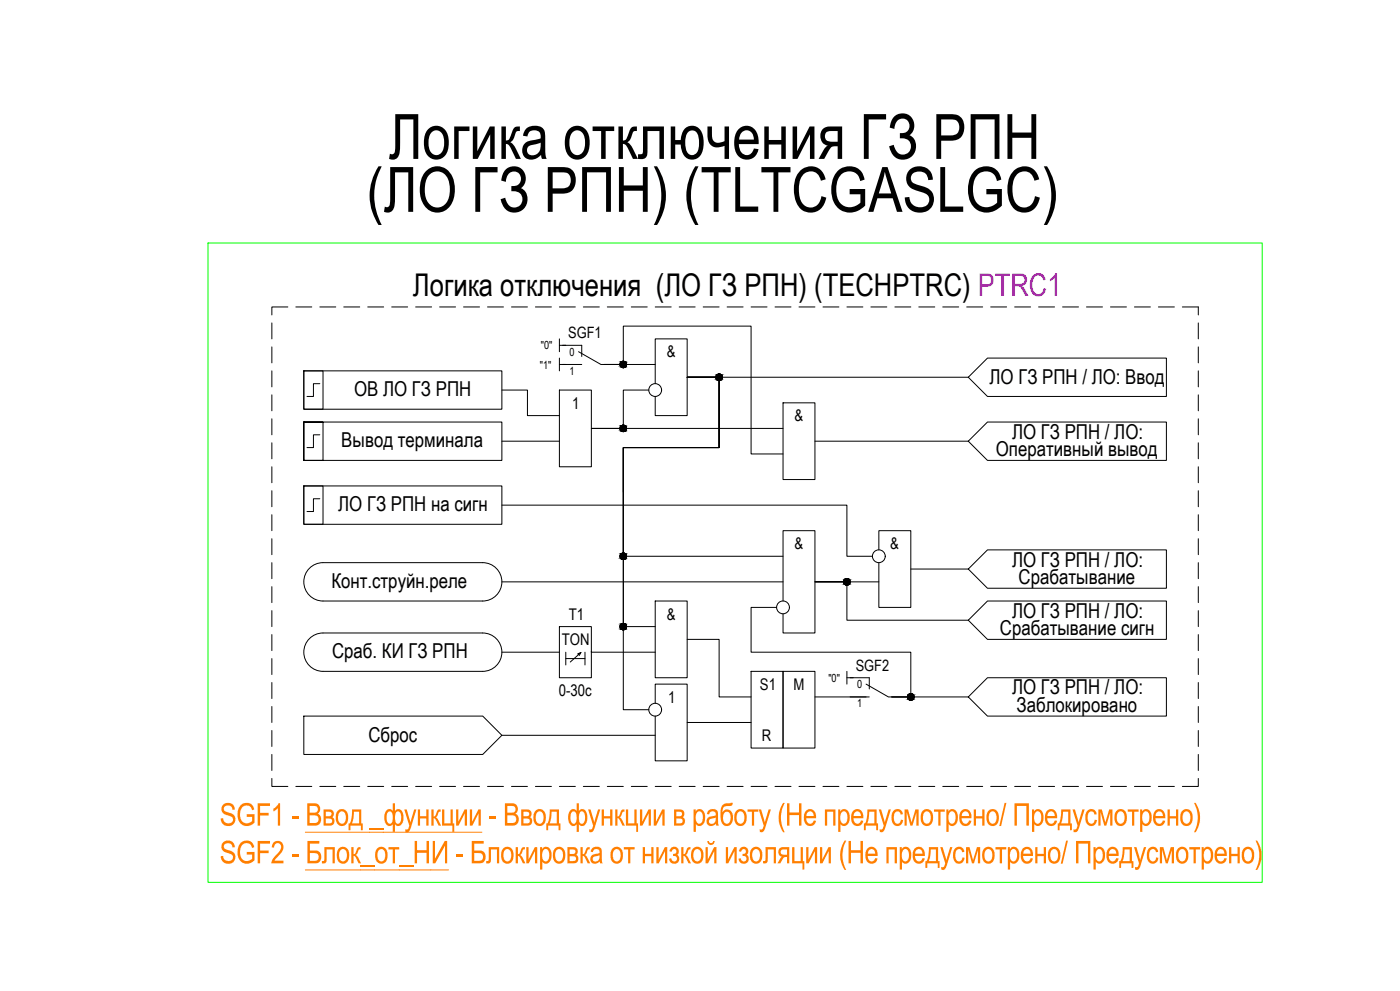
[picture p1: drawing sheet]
<svg xmlns="http://www.w3.org/2000/svg" width="1189mm" height="841mm" viewBox="0 0 1189 841" stroke-linecap="round" stroke-linejoin="round" font-family="sans-serif">
<!-- layer: 0 -->
<path d="M177 206h895v543h-895z" fill="none" stroke="#0f0" stroke-width=".85"/>
<g fill="none" stroke="#000" stroke-width=".85">
<path d="M231 274v14M244 261h-13v6M251 261h14M272 261h13M292 261h13M312 261h14M333 261h13M353 261h14M373 261h14M394 261h13M414 261h14M434 261h14"/>
<path d="M455 261h13M475 261h14M495 261h14M516 261h13M536 261h14M556 261h14M577 261h13M597 261h14M617 261h14M638 261h13M658 261h14M678 261h14"/>
<path d="M699 261h13M719 261h14M740 261h13M760 261h13M780 261h14M801 261h13M821 261h13M841 261h14M862 261h13M882 261h14M902 261h14M923 261h13"/>
<path d="M943 261h14M963 261h14M984 261h13M1004 261h14v6M1018 274v14M231 294v14M475 288v10M475 293h5M1018 294v14M231 315v13M475 304v11M475 309h5"/>
<path d="M1018 315v13M231 335v14M584 320h27v60h-82v222h22M822 320h-238h27v60h-82v38M822 320l17-16h151v32h-151zM1018 335v14M231 355v14M1018 355v14M231 376v13M1018 376v13M231 396v14M1018 396v14"/>
<path d="M231 416v14M258 412h16v33h-16zM258 412h168v33h-168zM1018 416v14M231 437v13M272 423h-6v11h-5M1018 437v13M231 457v14M1018 457v14M231 478v13M665 472h-136v-92h82v-60h-27h27v60h-82v152h27M746 467v-17h27v65h-27v-37"/>
<path d="M1018 478v13M231 498v13M426 494h239M746 494h-54h27v32h103M773 483h49M822 483l17-16h151v32h-151zM1018 498v13M231 518v14M556 510h28v65h-28zM665 510v-60h27v87h-27v-16M1018 518v14M231 539v13"/>
<path d="M475 532h27v43h-27zM822 526l17-16h151v33h-151zM1018 539v13M231 559v13M426 553h49M480 553v11M480 559h17M490 555l3-1-9 8M493 554l-1 2M497 553v11M502 553h.1M502 553h54"/>
<path d="M1018 559v13M231 579v14M638 570h27v65h-27zM665 570h27v65h-27zM719 570v11M719 575h6M1018 579v14M231 600v13M556 597v-16h28v65h-28v-38M692 591h43M757 591h65M822 591l17-16h151v33h-151z"/>
<path d="M1018 600v13M231 620v14M1018 620v14M426 624h130M231 640v14M1018 640v14M231 661v6h13M251 667h14M272 667h13M292 667h13M312 667h14M333 667h13"/>
<path d="M353 667h14M373 667h14M394 667h13M414 667h14M434 667h14M455 667h13M475 667h14M495 667h14M516 667h13M536 667h14M556 667h14M577 667h13"/>
<path d="M597 667h14M617 667h14M638 667h13M658 667h14M678 667h14M699 667h13M719 667h14M740 667h13M760 667h13M780 667h14M801 667h13M821 667h13"/>
<path d="M841 667h14M862 667h13M882 667h14M902 667h14M923 667h13M943 667h14M963 667h14M984 667h13M1018 661v6h-14"/>
<circle cx="611" cy="320" r="2.7"/>
<circle cx="529" cy="472" r="2.7"/>
<circle cx="719" cy="494" r="2.7"/>
<circle cx="665" cy="515" r="5"/>
<circle cx="529" cy="532" r="2.7"/>
<circle cx="773" cy="591" r="2.7"/>
<circle cx="556" cy="602" r="5"/>
</g>
<path d="M478 293h16v10M491 298l19 11h17M478 309h16M722 575h16v10M722 591h16M735 581l19 10h17" fill="none" stroke="#000" stroke-width=".85"/>
<!-- layer: 0 -->
<g fill="#000" stroke="#000" stroke-width=".85">
<path d="M610 317h1zM610 323h1zM529 475h1zM529 469h1zM719 496h1zM529 534h1zM529 529h1zM773 594h1zM773 589h1z"/>
<path d="M610 317l1 1zM610 318h1z"/>
<path d="M610 318h2zM610 318h2z"/>
<path d="M610 318h2zM610 318h2z"/>
<path d="M610 318h2zM609 318h3z"/>
<path d="M609 318h3zM609 318h3z"/>
<path d="M609 318h3zM609 318h3z"/>
<path d="M609 318h4zM609 318h4z"/>
<path d="M609 318l4 1zM609 318l4 1z"/>
<path d="M609 319h4zM609 319h4z"/>
<path d="M608 319h5zM608 319h5z"/>
<path d="M608 319h5zM608 319h5z"/>
<path d="M608 319h5zM608 319h5z"/>
<path d="M608 319l5 1zM608 319l5 1z"/>
<path d="M608 320h5zM608 320h5z"/>
<path d="M608 320h5zM608 320h5z"/>
<path d="M610 323h1zM610 323h1z"/>
<path d="M610 323h2zM610 323h1z"/>
<path d="M610 323h2zM610 323h2z"/>
<path d="M609 323h3zM609 323h3z"/>
<path d="M609 322h3zM609 322l3 1z"/>
<path d="M609 322h3zM609 322h3z"/>
<path d="M609 322h4zM609 322h3z"/>
<path d="M609 322h4zM609 322h4z"/>
<path d="M608 322h5zM608 322h5z"/>
<path d="M608 321h5zM608 321l5 1z"/>
<path d="M608 321h5zM608 321h5z"/>
<path d="M608 321h5zM608 321h5z"/>
<path d="M608 320l5 1zM608 320l5 1z"/>
<path d="M608 321h5zM608 321h5z"/>
<path d="M608 320h5zM608 320h5z"/>
<path d="M529 475h1zM529 475h1z"/>
<path d="M529 469h1zM529 469h1z"/>
<path d="M529 469l1 1zM528 470h2z"/>
<path d="M528 470h2zM528 470h2z"/>
<path d="M528 475h2zM528 475h2z"/>
<path d="M528 470h3zM528 470h3z"/>
<path d="M528 475h2zM528 475h2z"/>
<path d="M528 470h3zM528 470h3z"/>
<path d="M528 474h3zM528 474l2 1z"/>
<path d="M528 470h3zM528 470h3z"/>
<path d="M528 474h3zM528 474h3z"/>
<path d="M528 470h3zM528 470h3z"/>
<path d="M528 474h3zM528 474h3z"/>
<path d="M527 470h4zM527 470h4z"/>
<path d="M527 474h4zM527 474h4z"/>
<path d="M527 470l5 1zM527 470l5 1z"/>
<path d="M527 474h4zM527 474h4z"/>
<path d="M527 471h5zM527 471h5z"/>
<path d="M527 474h5zM527 474h4z"/>
<path d="M527 471h5zM527 471h5z"/>
<path d="M527 473h5zM527 473l5 1z"/>
<path d="M527 471h5zM527 471h5z"/>
<path d="M527 473h5zM527 473h5z"/>
<path d="M527 471l5 1zM527 471l5 1z"/>
<path d="M527 473h5zM527 473h5z"/>
<path d="M527 472h5zM527 472h5z"/>
<path d="M527 473h5zM527 473h5z"/>
<path d="M527 472h5zM527 472h5z"/>
<path d="M527 472h5zM527 472l5 1z"/>
<path d="M527 472h5zM527 472h5z"/>
<path d="M719 491h1zM719 491h1z"/>
<path d="M719 491h1zM718 491h2z"/>
<path d="M718 491h2zM718 491h2z"/>
<path d="M718 496h2zM718 496h2z"/>
<path d="M718 491h3zM718 491h3z"/>
<path d="M718 496h2zM718 496h2z"/>
<path d="M718 491l3 1zM718 491l3 1z"/>
<path d="M718 496h3zM718 496h2z"/>
<path d="M718 492h3zM717 492h4z"/>
<path d="M718 496h3zM718 496h3z"/>
<path d="M717 492h4zM717 492h4z"/>
<path d="M717 496h4zM717 496h4z"/>
<path d="M717 492h4zM717 492h4z"/>
<path d="M717 496h4zM717 496h4z"/>
<path d="M717 492h4zM717 492h4z"/>
<path d="M717 495h4zM717 495l4 1z"/>
<path d="M717 492l5 1zM717 492l5 1z"/>
<path d="M717 495h4zM717 495h4z"/>
<path d="M717 493h5zM717 493h5z"/>
<path d="M717 495h5zM717 495h4z"/>
<path d="M717 493h5zM717 493h5z"/>
<path d="M717 495h5zM717 495h5z"/>
<path d="M717 493h5zM717 493h5z"/>
<path d="M717 495h5zM717 495h5z"/>
<path d="M717 493l5 1zM717 493l5 1z"/>
<path d="M717 494h5zM717 494l5 1z"/>
<path d="M717 494h5zM717 494h5z"/>
<path d="M717 494h5zM717 494h5z"/>
<path d="M717 494h5zM717 494h5z"/>
<path d="M529 534h1zM529 534h1z"/>
<path d="M529 529h1zM529 529h1z"/>
<path d="M529 529h1zM528 529h2z"/>
<path d="M528 529h2zM528 529h2z"/>
<path d="M528 534h2zM528 534h2z"/>
<path d="M528 529h3zM528 529h3z"/>
<path d="M528 534h2zM528 534h2z"/>
<path d="M528 529l3 1zM528 529l3 1z"/>
<path d="M528 534h3zM528 534h2z"/>
<path d="M528 530h3zM528 530h3z"/>
<path d="M528 534h3zM528 534h3z"/>
<path d="M528 530h3zM528 530h3z"/>
<path d="M528 534h3zM528 534h3z"/>
<path d="M527 530h4zM527 530h4z"/>
<path d="M527 534h4zM527 534h4z"/>
<path d="M527 530h5zM527 530h5z"/>
<path d="M527 533h4zM527 533l4 1z"/>
<path d="M527 530l5 1zM527 530l5 1z"/>
<path d="M527 533h5zM527 533h4z"/>
<path d="M527 531h5zM527 531h5z"/>
<path d="M527 533h5zM527 533h5z"/>
<path d="M527 531h5zM527 531h5z"/>
<path d="M527 533h5zM527 533h5z"/>
<path d="M527 531h5zM527 531h5z"/>
<path d="M527 533h5zM527 533h5z"/>
<path d="M527 531l5 1zM527 531l5 1z"/>
<path d="M527 532h5zM527 532l5 1z"/>
<path d="M527 532h5zM527 532h5z"/>
<path d="M527 532h5zM527 532h5z"/>
<path d="M527 532h5zM527 532h5z"/>
<path d="M773 594h1zM773 594h1z"/>
<path d="M773 589h1zM773 589h1z"/>
<path d="M773 589h1zM773 589h1z"/>
<path d="M773 589h2zM772 589h3z"/>
<path d="M773 594h1zM773 594h1z"/>
<path d="M772 589h3zM772 589h3z"/>
<path d="M772 594h3zM772 594h2z"/>
<path d="M772 589h3zM772 589h3z"/>
<path d="M772 594h3zM772 594h3z"/>
<path d="M772 589h3zM772 589h3z"/>
<path d="M772 594h3zM772 594h3z"/>
<path d="M772 589l3 1zM772 589l3 1z"/>
<path d="M772 593h3zM772 593l3 1z"/>
<path d="M771 590h5zM771 590h5z"/>
<path d="M771 593h4zM771 593h4z"/>
<path d="M771 590h5zM771 590h5z"/>
<path d="M771 593h5zM771 593h4z"/>
<path d="M771 590h5zM771 590h5z"/>
<path d="M771 593h5zM771 593h5z"/>
<path d="M771 590h5zM771 590h5z"/>
<path d="M771 593h5zM771 593h5z"/>
<path d="M771 590l5 1zM771 590l5 1z"/>
<path d="M771 592h5zM771 592l5 1z"/>
<path d="M771 591h5zM771 591h5z"/>
<path d="M771 592h5zM771 592h5z"/>
<path d="M771 591h5zM771 591h5z"/>
<path d="M771 591h5zM771 591h5z"/>
<path d="M771 592h5zM771 592h5z"/>
<path d="M771 592h5zM771 592h5z"/>
<path d="M771 591h5zM771 591l5 1z"/>
</g>
<path d="M259 706h55M326 706h83M259 738h47" fill="none" stroke="#ff7f00" stroke-width=".85"/>
<path d="M696 719h2v10l6-10h2v14h-2v-11l-6 11h-2z" fill="#ff7f00"/>
<g fill="none" stroke="#000" stroke-width=".85">
<path d="M258 315h168v32h-168zM258 315h16v32h-16zM556 309h-43h16v-32h109v108h27M272 326h-6v10h-5M426 331h22v22h27M475 331h27v65h-27zM551 331h-22v33h-27h163M556 326v-38h28v65h-28v-17M258 358v33h16v-33h-16h168v33h-168zM665 342h27v65h-27zM272 369h-6v11h-5M426 374h49"/>
<path d="M692 374h130M822 374l17-16h151v33h-151zM426 429h293v43h22M263 482a16 16 0 0 1 11-4h136a16 16 0 0 1 16 16 16 16 0 0 1-16 16h-136a16 16 0 0 1-15-10 16 16 0 0 1 4-18zM659 515h-21v38h135v38h-16M263 542a16 16 0 0 1 11-5h136a16 16 0 0 1 16 16 16 16 0 0 1-16 17h-136a16 16 0 0 1-15-10 16 16 0 0 1 4-18zM584 543h27v48h27M258 608h152l16 16-16 16h-152zM584 613h54"/>
<circle cx="529" cy="309" r="2.7"/>
<circle cx="556" cy="331" r="5"/>
<circle cx="529" cy="364" r="2.7"/>
<circle cx="746" cy="472" r="5"/>
</g>
<g fill="#000" stroke="#000" stroke-width=".85">
<path d="M529 312h1zM529 307h1zM529 366h1zM529 361h1z"/>
<path d="M529 312h1zM529 312h1z"/>
<path d="M529 307h1zM529 307h1z"/>
<path d="M529 307h1zM528 307h2z"/>
<path d="M528 307h2zM528 307h2z"/>
<path d="M528 312h2zM528 312h2z"/>
<path d="M528 307h3zM528 307h3z"/>
<path d="M528 312h2zM528 312h2z"/>
<path d="M528 307h3zM528 307h3z"/>
<path d="M528 312h3zM528 312h2z"/>
<path d="M528 307h3zM528 307h3z"/>
<path d="M528 312h3zM528 312h3z"/>
<path d="M528 307h3zM528 307h3z"/>
<path d="M528 311h3zM528 311l3 1z"/>
<path d="M527 307l4 1zM527 308h4z"/>
<path d="M527 311h4zM527 311h4z"/>
<path d="M527 308h5zM527 308h5z"/>
<path d="M527 311h4zM527 311h4z"/>
<path d="M527 308h5zM527 308h5z"/>
<path d="M527 311h5zM527 311h4z"/>
<path d="M527 308h5zM527 308h5z"/>
<path d="M527 311h5zM527 311h5z"/>
<path d="M527 308l5 1zM527 308l5 1z"/>
<path d="M527 310h5zM527 310l5 1z"/>
<path d="M527 309h5zM527 309h5z"/>
<path d="M527 310h5zM527 310h5z"/>
<path d="M527 309h5zM527 309h5z"/>
<path d="M527 310h5zM527 310h5z"/>
<path d="M527 309h5zM527 309h5z"/>
<path d="M527 310h5zM527 310h5z"/>
<path d="M527 309h5zM527 309l5 1z"/>
<path d="M529 366h1zM529 366h1z"/>
<path d="M529 361h1zM529 361h1z"/>
<path d="M529 361h1zM528 361h2z"/>
<path d="M528 361h2zM528 361h2z"/>
<path d="M528 366h2zM528 366h2z"/>
<path d="M528 361h3zM528 361h3z"/>
<path d="M528 366h2zM528 366h2z"/>
<path d="M528 361h3zM528 361h3z"/>
<path d="M528 366h3zM528 366h2z"/>
<path d="M528 361l3 1zM528 362h3z"/>
<path d="M528 366h3zM528 366h3z"/>
<path d="M528 362h3zM528 362h3z"/>
<path d="M528 366h3zM528 366h3z"/>
<path d="M527 362h4zM527 362h4z"/>
<path d="M527 365h4zM527 365l4 1z"/>
<path d="M527 362h5zM527 362h5z"/>
<path d="M527 365h4zM527 365h4z"/>
<path d="M527 362h5zM527 362h5z"/>
<path d="M527 365h5zM527 365h4z"/>
<path d="M527 362l5 1zM527 362l5 1z"/>
<path d="M527 365h5zM527 365h5z"/>
<path d="M527 363h5zM527 363h5z"/>
<path d="M527 365h5zM527 365h5z"/>
<path d="M527 363h5zM527 363h5z"/>
<path d="M527 364h5zM527 364l5 1z"/>
<path d="M527 363h5zM527 363h5z"/>
<path d="M527 364h5zM527 364h5z"/>
<path d="M527 363l5 1zM527 363l5 1z"/>
<path d="M527 364h5zM527 364h5z"/>
<path d="M527 364h5zM527 364h5z"/>
</g>
<g font-size="53.1">
<text x="330" y="135">Логика отключения ГЗ РПН</text>
<text x="311" y="180">(ЛО ГЗ РПН) (TLTCGASLGC)</text>
</g>
<text font-size="26.5" x="351" y="251">Логика отключения (ЛО ГЗ РПН) (TECHPTRC) PTRC1</text>
<g font-size="26.5" fill="#ff7f00">
<text x="186" y="701">SGF1 - Ввод</text>
<text x="314" y="701">_функции - Ввод функции в работу (Не предусмотрено / Предусмотрено )</text>
<text x="186" y="733">SGF2 - Блок_от_HИ- Блокировка от низкой изоляции</text>
<text x="712" y="733">(Не предусмотрено / Предусмотрено )</text>
</g>
<g font-size="17.4">
<text x="840" y="325">ЛО ГЗ РПН / ЛО: Ввод</text>
<text x="301" y="336">ОВ ЛО ГЗ РПН</text>
<text x="859" y="372">ЛО ГЗ РПН / ЛО:</text>
<text x="290" y="380">Вывод терминала</text>
<text x="846" y="387">Оперативный вывод</text>
<text x="287" y="434">ЛО ГЗ РПН на сигн</text>
<text x="859" y="481">ЛО ГЗ РПН / ЛО:</text>
<text x="865" y="496">Срабатывание</text>
<text x="281" y="499">Конт.струйн.реле</text>
<text x="859" y="524">ЛО ГЗ РПН / ЛО:</text>
<text x="849" y="539">Срабатывание сигн</text>
<text x="282" y="559">Сраб. КИ ГЗ РПН</text>
<text x="859" y="589">ЛО ГЗ РПН / ЛО:</text>
<text x="863" y="604">Заблокировано</text>
<text x="313" y="629">Сброс</text>
</g>
<g font-size="13.6">
<text x="566" y="303">&amp;</text>
<text x="486" y="347">1</text>
<text x="675" y="358">&amp;</text>
<text x="675" y="466">&amp;</text>
<text x="756" y="466">&amp;</text>
<text x="483" y="526">T1</text>
<text x="566" y="526">&amp;</text>
<text x="477" y="548">TON</text>
<text x="645" y="585">S1</text>
<text x="674" y="585">М</text>
<text x="474" y="591">0-30с</text>
<text x="567" y="596">1</text>
<text x="647" y="629">R</text>
</g>
<g font-size="13.3">
<text x="483" y="287">SGF1</text>
<text x="727" y="569">SGF2</text>
</g>
<g font-size="9.5">
<text x="459" y="296">&quot;0&quot;</text>
<text x="484" y="302">0</text>
<text x="458" y="313">&quot;1&quot;</text>
<text x="484" y="318">1</text>
<text x="703" y="579">&quot;0&quot;</text>
<text x="728" y="584">0</text>
<text x="728" y="600">1</text>
</g>
</svg>
